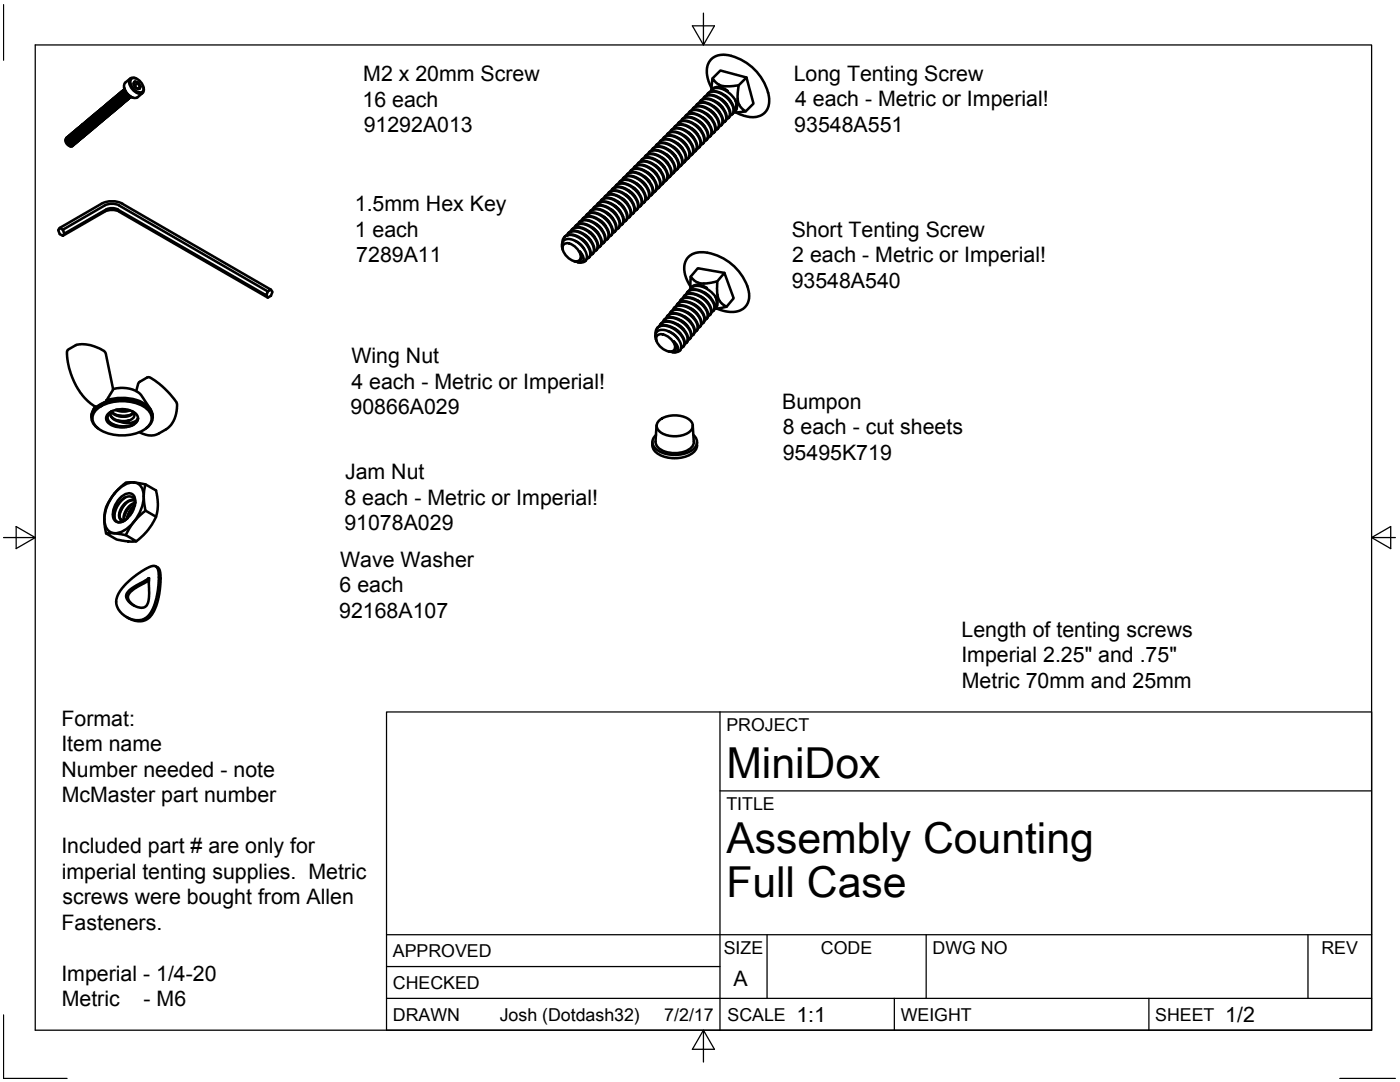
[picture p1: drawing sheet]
<svg xmlns="http://www.w3.org/2000/svg" width="279mm" height="216mm" viewBox="0 0 279 216" stroke-linecap="round" stroke-linejoin="round" font-family="sans-serif">
<!-- layer: Visible -->
<g fill="none" stroke="#000" stroke-width=".51">
<path d="M22.3 19.9l-.1 .4 .2 .6 .8 .6 .5-.1M22.4 19.8l-.2 .2v.4l.4 .7 .7 .3h.3l.2-.2M22.6 19.7l-.2 .5 .4 .7 .7 .3 .5-.1M22.7 19.6l-.3 .4 .4 .8 .7 .4 .6-.2M22.8 19.5l-.1 .5 .4 .7 .6 .3 .5-.1M22.8 19.5h.1M23 19.4l-.3 .4 .4 .8 .8 .4 .4-.2M23 19.3v.6l.4 .6 .6 .3 .5-.1M23.1 19.3h-.1M23.2 19.2l-.2 .1v.4l.3 .6 .8 .5 .5-.2M23.3 19.1l-.1 .5 .5 .7 .6 .3 .4-.1M23.3 19.8l.5 .6"/>
<path d="M23.3 19.1h.1M23.5 19l-.3 .1v.4l.3 .6 .7 .5h.4l.2-.2M23.5 19.6l.5 .6M23.6 18.9l-.2 .5 .4 .6 .6 .4 .6-.1M23.7 18.8l-.2 .2v.3l.4 .7 .7 .4 .5-.2M23.8 18.7l-.1 .6 .4 .5 .7 .4 .4-.1M23.8 19.4l.5 .6M23.8 18.7h.1M23.9 18.6l-.2 .1v.4l.4 .7 .7 .4 .5-.2M24.1 19.2l.4 .5M24.1 18.5l-.2 .5 .4 .5 .6 .5 .6-.1M24.2 18.4l-.2 .2v.3l.5 .8 .6 .3 .5-.2"/>
<path d="M24.3 19l.5 .5M24.3 18.2l-.1 .5 .3 .6 .7 .5 .5-.1M24.5 18.2l-.3 .4 .4 .7 .7 .5 .5-.2M24.6 18l-.2 .5 .4 .7 .7 .4 .5-.2M24.6 18.8l.4 .5M24.8 17.4v.2a2.75 2.75 0 0 0 1.7 1.9M24.8 17.8l-.1 .4 .2 .5 .4 .5 .7 .2-.2 .2-.4-.1-.6-.5-.3-.6v-.3l.2-.1M24.8 18.6l.5 .5M24.8 17.8h.1M24.8 17.8l-.1 .4 .3 .6 .5 .4 .6 .1M24.9 18.1l.3 .5 .4 .4M25 18.4l.5 .5"/>
<path d="M25.1 18.4l.2 .3M26 15.7l-1 .8a1.96 1.96 0 0 0 .8 2.6 1.36 1.36 0 0 0 1.6 .3l1.1-.8M26.1 15.8a1.47 1.47 0 0 1 2.2 .8 1.3 1.3 0 0 1 0 1.8 2.11 2.11 0 0 1-2.2-2.6zM26.7 16.8l.4 .7 .7 .2M26.8 17.1l.3 .3M27 15.6h.1M27 15.6a.9 .9 0 0 0-1.2 .3 .9 .9 0 0 0 .1 1.1l.5 .8a1.54 1.54 0 0 0 2.2 .6l.1-.8M27.6 16.5h-.4a.28 .28 0 0 0-.2-.1 .28 .28 0 0 0-.3 .2v.2M27.6 16.5l.1 .5 .3 .2M27.6 16.5l-.7 .6M27.6 16.5l.4 .7M27.6 16.5a.52 .52 0 0 0-.9 0v.3"/>
<path d="M28 17.2l-.2 .5M28 17.2l-.6 .5h.4M28.6 17.5l.1 .1M140.3 19.8l.5-.6 1.1-.2 1.1 .3 1 .7 1.1 1.1 .5 1.2v.9l-.2 .4-.4 .2M140.5 19.4l.7-.4 .8-.1 1.1 .4 1 .6 1 1 .6 1.1v.9l-.3 .7M141 19.1l.6-.6 1-.2 1.2 .3 1.2 .8 .8 1 .5 1.1v1.1l-.6 .4M141.3 18.7l.6-.4 1-.1 1 .4 1.2 .8 .8 .9 .5 1.1 .1 .8-.4 .6M141.7 18.3l.6-.6 .8-.2 .9 .2 1.3 .7 1.1 1 .4 .7 .1 1.1-.4 .7M142.2 17.8a2.29 2.29 0 0 1 3 .4l-1.2-.6a1.78 1.78 0 0 0-2 .4l.2-2.4 .7 .9 1 .6 1.8 .1 1.7-.2-.2 2 .1 1.4 .6 1.1 .9 .7-2.4 .2M143.9 19.7l1.2 1.2M144.6 19l1.2 1.2M145.9 11.1l-1.4-.2-1.2 .1-.9 .4-.9 1-.4 1.1v1.1l.3 1.5 .6 1.4"/>
<path d="M145.9 11.2a10.1 10.1 0 0 1 7.6 8.8l-.1 .9-.3 1-.6 .7-.8 .5-.9 .2-1.1 .1-1.2-.3-1.6-.7M147.4 17l1.6-1.5 1.4 5.2-1.6 1.5M149 15.5l-5.2-1.4-1.6 1.5M13.2 27.8l-.1 .4 .4 .7 .6 .3 .4-.2M13.3 28.3l.4 .5M13.3 27.5l-.1 .5 .3 .6 .6 .4 .6-.1M13.4 27.4l-.2 .2v.3l.3 .6 .7 .5h.3l.3-.2M13.5 28l.5 .6M13.6 27.3l-.2 .5 .6 .7 .5 .3 .5-.1M13.7 27.2l-.2 .2-.1 .3 .5 .8 .7 .3 .5-.2M13.8 27.8l.5 .6M13.8 27.1l-.1 .5 .4 .6 .7 .4 .4-.1"/>
<path d="M13.9 27l-.2 .1v.4l.5 .8 .6 .3 .5-.2M14 27.6l.5 .5M14.1 26.9l-.2 .4 .4 .6 .7 .5 .5-.1M14.2 26.8l-.2 .1-.1 .3 .4 .7 .8 .5 .5-.2M14.3 27.4l.4 .5M14.3 26.6l-.1 .5 .3 .6 .7 .5 .5-.1M14.4 29.1l-.3 .1M14.4 26.6l-.1 .1-.1 .3 .4 .8 .7 .4 .5-.2M14.5 26.4l-.1 .6 .5 .6 .6 .4 .5-.2M14.5 27.2l.5 .5M14.7 26.4l-.2 .1-.1 .3 .4 .6 .8 .6 .5-.3M14.8 27l.4 .5"/>
<path d="M14.8 26.2l-.1 .5 .4 .7 .6 .4 .5-.2M15 26.2l-.3 .1v.3l.3 .6 .6 .5h.4l.3-.2M15 26.8l.5 .5M15.1 26l-.2 .4 .4 .7 .6 .4 .6-.1M15.2 25.9l-.2 .2v.4l.5 .8 .5 .2h.3l.3-.2M15.3 26.6l.4 .5M15.3 25.8l-.1 .4 .3 .7 .6 .4 .6-.1M15.4 25.7l-.2 .4 .4 .8 .7 .4h.4l.1-.2M15.5 26.3l.5 .6M15.6 25.6l-.2 .4 .4 .7 .5 .4 .6-.1M15.7 25.5l-.2 .1-.1 .3 .4 .8 .7 .4h.3l.3-.2M15.8 25.4l-.1 .4 .3 .7 .7 .4 .5-.1"/>
<path d="M15.8 26.2l.4 .5M15.9 25.3l-.2 .2v.3l.4 .7 .7 .4h.3l.2-.2M16.1 25.2l-.2 .4 .4 .7 .6 .4 .6-.1M16.1 25.9l.4 .6M16.2 25.1l-.2 .1-.1 .4 .4 .6 .6 .5h.5l.2-.2M16.3 25.7l.4 .6M16.3 24.9l-.1 .5 .3 .7 .6 .4 .6-.1M16.4 24.9l-.2 .2v.3l.3 .5 .7 .6h.4l.2-.2M16.5 25.5l.5 .5M16.6 24.8l-.2 .4 .4 .7 .6 .4 .6-.1M16.7 24.7l-.2 .1v.4l.4 .7 .7 .4 .5-.2M16.8 25.3l.4 .5"/>
<path d="M16.8 24.5l-.1 .6 .4 .6 .7 .4 .4-.1M16.9 24.5l-.2 .3 .4 .9 .8 .4 .4-.2M17 27h-.1M17 25.1l.5 .5M17.1 24.3l-.2 .5 .4 .7 .7 .4 .5-.1M17.2 24.3l-.2 .1-.1 .3 .4 .7 .7 .4h.3l.3-.2M17.3 24.1l-.1 .5 .3 .6 .7 .4h.5M17.3 24.9l.4 .5M17.4 24.1l-.1 .1-.1 .3 .4 .7 .7 .4 .5-.2M17.6 23.9l-.2 .5 .4 .7 .6 .3 .6-.1M17.6 24.7l.4 .5M17.7 23.8l-.2 .2-.1 .3 .4 .6 .8 .5 .5-.2"/>
<path d="M17.8 23.7l-.1 .6 .4 .6 .6 .3 .5-.1M17.8 24.5l.5 .5M17.8 23.7h.1M17.9 23.6l-.2 .2v.3l.4 .7 .6 .4h.4l.2-.2M18 24.2l.5 .6M18.1 23.5l-.2 .5 .5 .7 .6 .3 .5-.1M18.2 23.4l-.2 .2v.4l.5 .8 .6 .2 .5-.2M18.3 24l.4 .6M18.3 23.3l-.1 .4 .3 .7 .7 .4 .5-.1M18.4 23.2l-.2 .4 .4 .8 .7 .4h.3l.2-.2M18.5 23.8l.5 .6M18.6 23.1l-.2 .4 .4 .6 .5 .5 .7-.1"/>
<path d="M18.7 23l-.2 .1-.1 .3 .4 .7 .7 .5 .4-.1 .2-.1M18.7 25.5v.1M18.8 22.9l-.1 .4 .3 .7 .6 .4 .6-.1M18.8 23.6l.4 .6M19 22.8l-.2 .1-.1 .4 .3 .6 .8 .5h.3l.2-.2M19.1 22.6l-.2 .5 .4 .7 .6 .4 .5-.1M19.1 23.4l.4 .6M19.2 22.6l-.2 .1v.3l.2 .6 .7 .5 .4 .1 .3-.2M19.3 22.5l-.1 .5 .4 .7 .7 .3 .4-.1M19.3 23.2l.5 .5M19.3 22.4v.1M19.4 22.4l-.2 .1v.4l.3 .5 .7 .5 .4 .1 .2-.2"/>
<path d="M19.5 23l.5 .5M19.6 22.2l-.2 .5 .4 .7 .7 .4 .5-.1M19.7 22.2l-.2 .1v.4l.3 .6 .8 .5 .5-.2M19.8 22.8l.4 .5M19.8 22l-.1 .5 .4 .7 .7 .4 .4-.1M19.9 22l-.2 .1v.3l.4 .8 .8 .4 .4-.3M20.1 22.6l.4 .5M20.1 21.8l-.2 .5 .3 .6 .7 .4h.5M20.2 21.8l-.2 .1v.4l.4 .7 .7 .3 .5-.2M20.2 24.3h.1M20.3 21.6l-.1 .6 .5 .7 .6 .2 .4-.1M20.3 22.4l.5 .5"/>
<path d="M20.3 21.6h.1M20.5 21.5l-.3 .2v.3l.3 .6 .7 .5h.4l.2-.2M20.5 24.1h-.1M20.5 21.4l-.1 .5 .5 .7 .6 .3 .5-.1M20.5 22.2l.5 .5M20.6 21.4h-.1M20.7 21.3l-.2 .2v.3l.2 .6 .8 .5h.3l.3-.2M20.8 21.2l-.1 .5 .5 .8 .6 .2 .4-.1M20.8 21.9l.5 .6M20.8 21.2h.1M20.9 21.1l-.2 .2v.3l.5 .8 .6 .3 .5-.2M21 21.7l.5 .6"/>
<path d="M21.1 21l-.2 .5 .4 .5 .6 .5 .6-.1M21.2 20.9l-.2 .2v.4l.5 .7 .6 .3 .5-.2M21.2 23.4v.1M21.3 20.8l-.1 .6 .5 .6 .5 .3 .5-.1M21.3 21.5l.4 .5M21.3 20.8h.1M21.4 20.7l-.2 .2v.3l.4 .7 .7 .4 .5-.2M21.5 23.2l-.1 .1M21.5 20.6l-.1 .4 .3 .6 .6 .4h.7M21.6 21.3l.4 .5M21.6 20.5l-.1 .1M21.7 20.5l-.2 .1-.1 .3 .4 .7 .7 .5 .6-.2"/>
<path d="M21.8 20.4l-.1 .5 .4 .7 .6 .3 .5-.1M21.8 21.1l.5 .5M21.8 20.3v.1M22 20.3l-.2 .1-.1 .3 .3 .7 .8 .5 .4-.1 .1-.2M22 20.9l.5 .5M22.1 20.1l-.2 .5 .4 .6 .5 .4h.7M22.2 20.1l-.2 .1v.3l.2 .6 .7 .5h.4l.3-.2M22.3 20.7l.5 .5M22.5 20.5l.5 .5M22.8 20.3l.4 .5M23 22h.1M23.1 20.1l.4 .5"/>
<path d="M120 40l.7-.5h.8l1.1 .3 1.1 .8 .8 .8 .6 1.2 .1 .9-.4 .6M120.5 39.6l.5-.6 1.1-.2 1.1 .3 1.1 .7 1.1 1.3 .4 1.1v.8l-.3 .4-.3 .2M120.7 39.2l.7-.4 .8-.1 1.3 .5 .9 .6 .9 .9 .6 1.1v.9l-.3 .6M121.2 38.9l.6-.7 .9-.1 1.4 .4 1 .7 .9 1 .6 1.2-.1 .9-.6 .6M121.5 38.5l.7-.5 1.1 .1 1.1 .4 .9 .7 .9 1.1 .4 .9 .1 .8-.4 .6M121.9 38.1l.6-.6 1.1-.1 1 .3 1.1 .6 1.1 1.2 .5 1.1v.9l-.3 .4-.4 .2M122.2 37.8l.7-.5h.8l1.1 .3 1.1 .8 .8 .8 .6 1.2 .1 .9-.4 .6M122.7 37.4l.5-.6 1.1-.2 1.2 .4 1 .6 .9 1 .6 1.1v1.1l-.3 .4-.3 .2M122.9 37l.6-.4 1.1-.1 1.1 .5 .9 .6 .9 .9 .5 1.1 .2 .9-.4 .6M123.4 36.7l.5-.6 .9-.2 1.1 .2 1.2 .7 1.1 1.2 .6 1.2-.1 .9-.3 .4-.3 .2M123.7 36.3l.4-.4 1.1-.1 .9 .3 1.1 .7 1.1 1.1 .5 1.1 .1 .8-.4 .6M124.1 39.5l1.2 1.2"/>
<path d="M124.1 35.9l.6-.6 1-.1 1.1 .3 1.1 .6 1.1 1.2 .5 1.1v.9l-.3 .4-.4 .2M124.4 35.6l.6-.5h.9l1.1 .3 1.2 .8 .8 .9 .5 1.1 .1 .9-.3 .6M124.8 38.8l1.2 1.2M124.8 35.2l.6-.6 1-.2 1.3 .4 1.1 .7 .9 1.1 .5 1.2v.9l-.6 .5M125.1 34.8l.6-.4 1.1-.1 .7 .3 1.3 .7 .7 .8 .7 1.1 .2 1.1-.4 .6M125.6 38.1l1.1 1.1M125.6 34.5l.5-.6 .9-.2 1.1 .2 1.3 .8 1 1.1 .6 1.2-.1 .9-.2 .3-.4 .3M125.7 38.3v.1M125.9 34.1l.6-.4 .7-.1 1.1 .3 1 .6 .9 .8 .7 1 .2 1.2-.4 .7M126.3 37.3l1.2 1.2M126.3 33.7l.6-.6 1-.2 1.1 .4 1.2 .7 1 1.1 .5 1v1l-.3 .4-.4 .2M126.6 33.4l.6-.5h.9l1.1 .3 1.2 .8 1 1.2 .3 .8 .1 .9-.3 .6"/>
<path d="M127 36.6l1.2 1.2M127 33l.5-.6 1.1-.2 1.3 .4 1.1 .7 .9 1.1 .5 1.2v.9l-.6 .5M127.3 32.6l.6-.4 .9-.1 1.1 .3 1.1 .7 .7 .8 .7 1.1 .2 1.1-.4 .6M127.8 35.9l1.1 1.1M127.8 32.3l.5-.6 1.2-.2 1 .3 1.1 .7 1 1.1 .5 1.1v1l-.2 .3-.4 .3M128 31.9l.7-.5h.9l.9 .3 1.3 .8 1 1.1 .4 1 .1 .9-.4 .5M128.5 35.1l1.2 1.2M128.5 31.5l.6-.6 1-.2 1.2 .4 1.1 .7 1 1.1 .5 1v1l-.3 .4-.4 .2M128.8 31.2l.6-.5h.9l1.2 .3 1 .7 .8 .9 .6 1.2 .1 .9-.3 .6M129.2 34.4l.6 .5 .6 .7M129.3 30.8l.4-.6 1.1-.2 1.1 .3 1.1 .7 1.2 1.3 .4 1.1v.8l-.2 .4-.4 .2M129.5 30.4l.5-.4 1-.1 1.1 .3 1.1 .7 1 1.2 .5 1v.9l-.3 .5"/>
<path d="M130 33.7l1.1 1.1M130 30.1l.5-.6 1.2-.2 1 .3 1.1 .7 1 1.1 .5 1.1v.9l-.2 .4-.4 .3M130.2 29.7l.7-.5h.8l1 .3 1.3 .8 .8 .8 .6 1.3 .1 .8-.4 .6M130.7 32.9l1.2 1.2M130.7 29.3l.6-.6 1-.2 1.2 .4 1.2 .8 .9 1 .5 1.3-.1 .9-.6 .4M131 28.9l.6-.4h.9l1.2 .3 1 .7 .9 1 .5 1.1 .1 .8-.3 .7M131.4 32.2l1.2 1.2M131.5 28.6l.6-.6 .8-.2 1 .2 1.3 .8 1 1 .6 1.4v.8l-.3 .4-.3 .2M131.7 28.2l.8-.4 .8-.1 .8 .3 1.3 .7 1 1.2 .5 1v1l-.3 .5M132.2 31.5l1.1 1.1M132.2 27.9l.5-.6 1.2-.2 1 .3 1.2 .8 1 1.1 .4 1v.9l-.2 .5-.4 .1M132.4 27.5l.7-.5h.7l1.3 .3 .9 .6 .8 .8 .7 1.1 .2 1.1-.4 .7"/>
<path d="M132.9 30.7l1.2 1.2M132.9 27.1l.6-.6 1-.2 1.3 .4 1.1 .8 .9 1 .5 1.3-.1 .9-.6 .4M133.2 26.7l.7-.4h.9l1.1 .3 1 .7 .9 1 .5 1.1 .1 .8-.4 .7M133.6 30l1.2 1.2M133.7 26.4l.4-.6 1-.2 1.2 .3 1.2 .8 1 1 .5 1.2v.9l-.3 .4-.3 .2M133.9 26l.5-.4 1.1-.1 .9 .3 1.2 .7 1.1 1.3 .4 1v.8l-.3 .6M134.4 29.3l1.1 1.2M134.4 25.7l.5-.6 1.1-.2 1.1 .3 1.2 .8 1 1.1 .4 1v.9l-.2 .5-.4 .1M134.6 25.3l.7-.4 .9-.1 1 .3 1 .6 .8 .8 .7 1.1 .2 1-.4 .8M135.1 28.5l1.2 1.2M135.1 24.9l.5-.5 1-.3 1.1 .3 1.3 .8 .9 1 .5 1.1 .1 1-.3 .4-.4 .2M135.4 24.6l.6-.5h.8l1.3 .3 1.1 .8 .8 1 .5 1 .1 .8-.4 .7"/>
<path d="M135.8 27.8l1.2 1.2M135.9 24.2l.5-.6 .8-.2 1.2 .2 1.2 .7 1.1 1.2 .5 1.2v.9l-.2 .4-.4 .2M136.1 23.8l.7-.4 .9-.1 .9 .3 1.1 .7 .9 .9 .6 1.2 .2 .8-.4 .8M136.6 27.1l.6 .5 .5 .7M136.6 23.5l.6-.6 1-.2 1.1 .3 1.1 .7 1 1.1 .6 1.1v.9l-.3 .5-.4 .1M136.8 23.1l.7-.4 .9-.1 1 .3 1 .6 1 1.1 .5 .9 .2 .9-.4 .8M137.3 26.3l1.2 1.2M137.3 22.7l.5-.5 1-.3 1.4 .4 1 .7 1 1.1 .5 1.2-.1 .9-.6 .5M137.6 22.4l.6-.5h.8l1.1 .3 1.3 .8 .9 1.1 .4 .8 .1 .9-.4 .7M138 25.6l1.2 1.2M138.1 22l.5-.6 1.1-.2 1.1 .3 1 .7 1.1 1.1 .5 1.2v.9l-.2 .4-.4 .2M138.3 21.6l.7-.4 .9-.1 .9 .3 1.1 .7 1 1 .6 1.1 .1 .8-.4 .8"/>
<path d="M138.8 24.9l1.1 1.1M138.8 21.3l.6-.6 1-.2 1.2 .3 1 .7 1 1.1 .5 1.1 .1 .9-.3 .5-.4 .1M139.1 20.9l.6-.4 .9-.1 1 .3 1 .6 1.1 1.2 .5 1.1 .1 .9-.4 .5M139.5 24.1l1.2 1.2M139.5 20.5l.5-.5 1-.3 1 .3 1.2 .7 1.1 1.1 .6 1.3v.9l-.7 .5M139.8 20.2l.5-.4 .9-.1 1.3 .4 1.1 .7 .9 1.1 .4 .8 .1 .9-.4 .7M140.2 23.4l1.2 1.2M141 22.7l1.1 1.1M141.7 21.9l.7 .6 .5 .6M142.4 21.2l1.2 1.2M143.2 20.5l1.1 1.1M146.8 20a1.66 1.66 0 0 1-.4 2.4"/>
<path d="M11.9 45.5l.6 .3M20.2 40.7l-8.3 4.8-.3 .4 .3 .8 .6 .3M20.2 40.7a4.6 4.6 0 0 1 4.3 0l29.6 17.1-.6 .4M23.8 41l29.7 17.2-.3 .7-29.7-17.1M23.8 42.3l29.7 17.1-.3-.5M23.8 41a3.2 3.2 0 0 0-3 0l-8.3 4.8 .3 .8 8.4-4.8a2.58 2.58 0 0 1 2.3 0M23.8 42.2a3.2 3.2 0 0 0-3 .1l-8.3 4.7 .3-.4M54.1 57.8l.3 .4-.3 .8-.6 .4M112.2 48.4l.4-1.1 .7-.4h1.1l1.2 .5 1.1 1 1 1.5v1.2l-.2 .3-.4 .3M112.3 49.9l-.2-1.1 .4-.8 .8-.3 1.3 .3 1.4 .9 .8 1.2 .3 1v.6l-.2 .4M112.5 48.8a1.97 1.97 0 0 1 2.5 .6 1.97 1.97 0 0 1 .7 2.5 1.97 1.97 0 0 1-2.5-.7 1.97 1.97 0 0 1-.7-2.4zM112.7 47.3l.5-.4 1.1-.1 1.2 .4 .9 .7 .8 .9 .6 1 .1 1-.4 .6"/>
<path d="M113.1 46.9l.6-.6 .9-.2 1 .3 1.2 .7 1.1 1.1 .6 1.3-.1 .9-.6 .5M113.4 46.6l.8-.5h.9l1.2 .5 .9 .6 .9 1.1 .5 1v.9l-.4 .5M113.9 46.2l.5-.6 1.1-.2 1.1 .3 1 .7 1 1 .6 1.2v1l-.2 .4-.4 .2M114.1 45.8l.7-.4 .8-.1 1.1 .4 1.2 .7 .8 .9 .6 1.2v.8l-.3 .6M114.6 45.5l.6-.7 1-.1 1.2 .3 1 .7 .9 1 .7 1.3-.1 1-.6 .4M114.8 48.1l1 .6 .8 1M114.9 45.1l.6-.4 1-.1 .8 .2 1.2 .8 .8 .8 .6 1.1 .2 1-.4 .7M115.3 44.7l.6-.6 .9-.2 1 .3 1.2 .7 1 1 .7 1.3v.9l-.3 .4-.4 .2M115.6 44.4l.7-.5h.7l1.1 .2 .9 .6 .9 .8 .7 1.1 .2 1.1-.4 .8M115.7 50.2a1.55 1.55 0 0 1 .1 1.7l-.5 .3-.8-.1M115.9 51.8l.2-.7-.4-.9 .7 .9 .1 .8-.5 .5-1-.2M116 47.6l1.2 1.2"/>
<path d="M116.1 44l.5-.6 1.1-.2 1.1 .3 1 .7 1 1 .6 1.2v1l-.3 .4-.3 .2M116.3 43.6l.7-.4 .8-.1 1.1 .4 1.1 .7 .9 .9 .6 1.2v.9l-.3 .5M116.8 46.9l1.1 1.1M116.8 43.3l.6-.7 .9-.1 1.3 .3 1.1 .8 1 1.1 .5 1.1-.1 1-.6 .5M116.9 52a1.59 1.59 0 0 1-1.6 .3M117.1 42.9l.6-.4 .8-.1 1.1 .3 1.1 .7 .8 .8 .6 1.1 .2 1-.4 .7M117.5 46.1l1.2 1.2M117.5 42.5l.6-.6 1.1-.1 1 .2 1.3 .9 .9 1 .5 1.1v.9l-.3 .4-.4 .2M117.8 42.2l.7-.5h.8l1 .2 1.1 .7 .9 1 .6 1.1 .1 .8-.4 .8M118.2 45.4l1.2 1.2M118.3 41.8l.5-.6 1.1-.2 1.1 .3 1.1 .8 .9 .9 .6 1.2v1l-.3 .4-.3 .2M118.5 41.4l.7-.4 .8-.1 1.2 .4 1 .7 .9 .9 .6 1.1v.9l-.3 .6"/>
<path d="M119 44.7l.7 .6 .4 .5M119 41.1l.6-.7 .9-.1 1.3 .3 1.1 .8 1 1.1 .5 1.1-.1 1-.6 .5M119.3 40.7l.6-.4 .8-.1 1.3 .4 .9 .6 1 1.1 .5 1.1 .1 .8-.4 .6M119.7 43.9l1.2 1.2M119.7 40.3l.6-.6 1.1-.1 1 .2 1.3 .9 .9 1 .5 1.1v.9l-.3 .4-.4 .2M120.4 43.2l1.2 1.2M121.2 42.5l1.1 1.1M121.9 41.7l1.2 1.2M122.6 41l1.2 1.2M123.4 40.3l1.1 1.1M135.8 59.9l.7-.5 .9-.1 1 .3 1.1 .5 .8 .7 .8 1.2 .2 .9-.3 .7M136.3 59.5l.4-.6 .9-.3 1.3 .2 1 .5 1.2 1.1 .6 1 .2 .6v.5l-.2 .4-.4 .2"/>
<path d="M136.5 59.1l.7-.5 .8-.1 1.2 .3 1.1 .6 1 1 .6 1 .1 .8-.3 .6M136.9 58.8l.5-.7 1-.3 1.3 .3 .9 .5 1.1 .9 .7 1.1 .1 1.1-.2 .4-.3 .2M137.1 58.3l.7-.5 1-.1 .9 .3 1.1 .5 1.1 1 .6 .9 .2 .9-.3 .7M137.6 57.9l.4-.5 .9-.4 1.1 .2 1.2 .5 .8 .6 .8 .9 .2 1.2-.4 .7M138 57.3a2.31 2.31 0 0 1 3.1 .2l-1.1-.4a1.92 1.92 0 0 0-2.2 .4v-2.3l.8 .8 1.3 .6h1.1l2.2-.5-.1 2.1 .2 1.3 .7 1 1 .7-2.4 .4M139.2 60l1.3 1M139.9 59.2l1.2 1M140.6 58.4l1.2 1M141.2 50.4l-1.6-.1-.9 .2-1 .5-.8 .9-.3 1.1v1.3l.5 1.6 .7 1.2M141.2 50.4a10 10 0 0 1 8.2 7.8l.1 1.3-.2 .9-.6 .8-.7 .6-1 .4h-1.3l-1.4-.2-1.2-.4M142.8 59.2a1.66 1.66 0 0 1-.2 2.4M143.2 56.1l1.4-1.6 1.8 5-1.4 1.7"/>
<path d="M144.6 54.5l-5.3-1-1.5 1.7M21.2 79.9l-.4 .4M21.3 79.9a8.9 8.9 0 0 1 8.4 1.3l.6 1 .1 .5M22.5 77.6l1.5-.2h1.2l1.2 .3 .9 .4 .9 .7 1.8 2.9M22.6 77.7l-1.5-7.3a6.1 6.1 0 0 0-4-1.7l-1.8 .1-1.8 1.1a8.1 8.1 0 0 0 .6 4.6l1.1 2.5 1.2 1.8 1.6 1.6 1 .7 .4 .1M22.6 77.7l-1.4 2.2M27.2 78.1l.5-1.8 1.9-1a13.9 13.9 0 0 1 5.7 5.3l-.2 2.2a4.7 4.7 0 0 1-2 2.9l-1.4 .8a3.9 3.9 0 0 1-3.8-.3M130.8 66.6l.1-.5 .2-.6 .8-.5h1l1.5 .6 1.2 .9 .8 1.2 .2 1.1-.3 .4-.4 .3M131 68.1l-.2-1.2 .4-.8 .7-.3 1.4 .2 1.1 .7 1 1 .5 1.2-.1 1M131.1 67a1.97 1.97 0 0 1 2.6 .4 1.97 1.97 0 0 1 .8 2.4 1.97 1.97 0 0 1-2.5-.4 1.97 1.97 0 0 1-.9-2.4zM131.1 65.5l.8-.5 .9-.1 1.2 .3 1 .6 .9 .8 .6 1 .2 .9-.4 .7M131.6 65.1l.3-.5 .9-.4 1.3 .1 1.2 .6 1.1 1 .6 .9 .2 1.2-.1 .3-.5 .4"/>
<path d="M131.8 64.7l.6-.5 1-.1 .9 .2 1.2 .6 1.1 1 .5 .9 .2 1-.3 .6M132.3 64.3l.6-.7 .7-.2 1.2 .2 1.1 .5 1.1 1 .8 1.1 .1 1-.2 .4-.4 .3M132.5 63.9l.7-.5 1-.1 1.3 .4 .8 .5 .9 .8 .6 1 .2 .9-.3 .7M132.9 63.5l.5-.6 .8-.3 1.2 .2 1.4 .7 1.1 .9 .6 1.4v.7l-.5 .6M133.1 63.1l.7-.5 .9-.1 1 .2 1.1 .6 1.2 1 .5 .9 .2 .8-.3 .8M133.4 66.1l1.1 .6 .8 .9M133.6 62.7l.4-.6 1-.3 1.3 .2 1.1 .6 1.3 1.3 .5 1v.8l-.2 .3-.4 .3M133.8 62.3l.7-.5 1-.1 1.3 .4 .9 .5 .8 .8 .6 1 .2 1-.3 .6M134.2 61.9l.5-.6 .8-.3 1.3 .2 1.2 .5 1.2 1.1 .6 1.1 .1 .9-.2 .4-.4 .3M134.4 68.1l.7 .8 .2 .9-.1 .3-.4 .2-.9-.1M134.4 68.1l.5 .9-.1 .7M134.4 68.1a1.55 1.55 0 0 1 .4 1.6l-.4 .4h-1"/>
<path d="M134.5 61.5l.6-.5 1-.1 1 .2 1.1 .6 .8 .7 .8 1.2 .2 .9-.3 .7M134.5 65.5l1.3 1.1M134.9 61.1l.4-.6 .9-.3 1.4 .2 .9 .5 1.3 1 .6 1 .2 .7-.1 .5-.2 .3-.3 .3M135.2 60.7l.7-.5 1-.1 .9 .3 1.2 .7 .9 .7 .5 .8 .3 1.2-.3 .6M135.2 64.7l1.3 1.1M135.6 60.3l.5-.6 .7-.3 1.3 .2 1.2 .5 1.2 1.1 .6 1.1 .1 1-.2 .4-.4 .2M135.8 69.9a1.59 1.59 0 0 1-1.6 .4M135.9 63.9l1.2 1.1M136.5 63.1l1.3 1.1M137.2 62.3l1.3 1.1M137.9 61.5l1.3 1.1M138.5 60.7l1.3 1.1"/>
<path d="M18.3 82.7l-.1 .4M19 81.1l-.3 .6M19.1 81.2l-.5 .5-.3 1M19.5 81.5a8.8 8.8 0 0 1 9.7 0 2.33 2.33 0 0 1 0 3.9 8.8 8.8 0 0 1-9.7 0 2.33 2.33 0 0 1 0-3.9zM19.6 85.5a2.5 2.5 0 0 1-.1-4.4 9.2 9.2 0 0 1 9.8 0 2.49 2.49 0 0 1-.2 4.4M20.8 80.3l-1.4 .8M22 82.5l.3 .7 .9 .6 1.1 .3 1.4-.2M22 82.2a1.82 1.82 0 0 0 2 2M22.2 82.1l.7 .7 1.4 .4 1.4-.2 .6-.3 .3-.4M22.8 98.5l-1.4 2.1-.5 1.5-.1 1.8 .4 2.5M23.1 81.8l1.2 .3h.9l.7-.2M23.3 81.8l1 .2 1.4-.2"/>
<path d="M23.3 97.9a4.2 4.2 0 0 1 3.9-1.5 2.79 2.79 0 0 1 1.5 3.3 8.4 8.4 0 0 1-4.8 6.6 2.18 2.18 0 0 1-3-2 8.3 8.3 0 0 1 2.4-6.4zM23.5 83.9l.8 .1 1.4-.1M23.5 82.9l.8 .1 1.4-.1M23.5 81.8l.8 .2 1.4-.2M23.9 99.4a1.88 1.88 0 0 1 2.7-.6 3.8 3.8 0 0 1-.8 4.3l-.3 .3a1.91 1.91 0 0 1-2.5 .5 3.5 3.5 0 0 1 .5-4zM25 99.3l-1.1 .9-.6 1-.4 1.2v1.2M25.7 83.9l-.8 .2-.9 .1M26.4 82.1a.98 .98 0 0 1 .4 1 .98 .98 0 0 1-.9 .8h-.2M26.6 82.3l-.5 .4-1.1 .3-1.6-.2-.9-.4a.29 .29 0 0 0-.3-.3 .29 .29 0 0 0-.3 .3l-.3 .5-.1 .7 .5 .7 .5 .4 1 .4 .9 .1 1.2-.1 1-.3M26.9 99.9l-.6-.1-.6 .1-1.1 .8-.8 1.5v.8l.2 .6M26.9 99.9h-.8l-.5 .2-1.1 1-.5 1-.1 .7v.5l.3 .5M27.5 83.5l-.5 .6-.8 .3h-.9l-1.3-.2"/>
<path d="M27.5 83.5l-.1 .5-.5 .4-1.5 .6h-1.9l-.8-.3-.8-.5M27.5 83.5a2.45 2.45 0 0 0-2.5-1.8 3.5 3.5 0 0 0-3.8 1.5 1.93 1.93 0 0 0 1.9 2l1.9 .1 1.6-.5M27.5 83.5a1.6 1.6 0 0 1-.9 1.3M29 96.7l-.3 2.1 .3 3 2.1 1.3 .4-2.1v-1.2l-.4-1.9-2.1-1.2-1.8-.4-1.4-.1a1.6 1.6 0 0 0-1.6 .8l-1.4 1.5M30.4 82.7l.1 .4M130.2 88.2v.7M130.9 86.8a1.76 1.76 0 0 0 .2 3 6.4 6.4 0 0 0 7.6-.5 1.68 1.68 0 0 0-.3-2.5M131 84.9l-.2 3.2a2.87 2.87 0 0 0 3 2.3 4.9 4.9 0 0 0 4.5-1.5l.2-.8-.3-3.2M131.6 83.9a5.3 5.3 0 0 1 6.1 0 1.5 1.5 0 0 1-.5 2.5 5.4 5.4 0 0 1-5.6-.3 1.39 1.39 0 0 1 0-2.2zM139.1 88.2a2.45 2.45 0 0 1-2 2.8 6.7 6.7 0 0 1-6.1-.7l-.7-.9-.1-.5M21.2 106.4h1.3l2.6 .4 2.1 1.2h-1.7l-2.2-.4zM24 103.6l.3 .3 .6-.1"/>
<path d="M24 103.6a.96 .96 0 0 0 1.1 .1M24.7 103.8v-.7l.3-1 .7-1 .7-.5a.58 .58 0 0 0 .6-.5 .58 .58 0 0 0-.3-.6l-.7-.4-1.2 .2-1.1 1-.6 1.2-.3 1.5 .3 .9 .6 .3 1.1-.3M25 100.5l-.6 .9-.5 1M25 116.6l2.2-1.9 2.1-1.3 1.3-.5h.3l.5 .3 .3 1.6-.3 3.4-.6 2.4-.8 1.7a3.5 3.5 0 0 1-5.5 .3l-.9-1.1a3.7 3.7 0 0 1 1-4.4zM25.7 117.9l1.1-.9 3-1.6-.1 4.3-.3 .8-.4 .6-.7 .2-.7-.1-.8-.3-.9-.6-.6-.7-.1-.5 .1-.6zM25.9 101l-.8 1.2-.3 .7M26.9 100.9l-.9 1.1-.6 1.4M26.9 100.8l-1 1.1-.6 1.6M27 100.4l-.9 .5-.9 1-.4 1.1v.8M29 101.9l-2.3 2.2-1.6 2.7M29.7 115.8l-2.9 1.7-1.1 1.1-.2 .4 .1 .6 .5 .7 .7 .6M31.1 113l.6 .4 .2 .5 .1 2.3-.5 3.5-.8 2.3-.9 1.2-.7 .5-.7 .2-1.6-.1-1.5-.7"/>
<path d="M31.1 103.1l-1.6 2.7-2.3 2.2"/>
</g>
<g fill="#000">
<circle cx="120.4" cy="39.7" r=".25"/>
<circle cx="121.2" cy="38.9" r=".25"/>
<circle cx="121.9" cy="38.2" r=".25"/>
<circle cx="122.6" cy="37.5" r=".25"/>
<circle cx="123.4" cy="36.7" r=".25"/>
<circle cx="124.1" cy="36" r=".25"/>
<circle cx="124.3" cy="39.8" r=".25"/>
<circle cx="124.8" cy="35.3" r=".25"/>
<circle cx="125" cy="39.1" r=".25"/>
<circle cx="126.5" cy="37.6" r=".25"/>
<circle cx="128.7" cy="36.9" r=".25"/>
<circle cx="129.4" cy="36.2" r=".25"/>
<circle cx="130.1" cy="35.4" r=".25"/>
<circle cx="130.2" cy="38.5" r=".25"/>
<circle cx="130.9" cy="34.7" r=".25"/>
<circle cx="131" cy="37.7" r=".25"/>
<circle cx="131.6" cy="34" r=".25"/>
<circle cx="131.7" cy="37" r=".25"/>
<circle cx="132.3" cy="33.2" r=".25"/>
<circle cx="132.4" cy="36.3" r=".25"/>
<circle cx="133.1" cy="32.5" r=".25"/>
<circle cx="133.2" cy="35.5" r=".25"/>
<circle cx="133.8" cy="31.8" r=".25"/>
<circle cx="133.9" cy="34.8" r=".25"/>
<circle cx="134.5" cy="31" r=".25"/>
<circle cx="134.6" cy="34.1" r=".25"/>
<circle cx="135.4" cy="33.3" r=".25"/>
<circle cx="136.1" cy="32.6" r=".25"/>
<circle cx="136.8" cy="31.9" r=".25"/>
<circle cx="137.6" cy="31.1" r=".25"/>
<circle cx="138.3" cy="30.4" r=".25"/>
<circle cx="139" cy="29.7" r=".25"/>
<circle cx="113.1" cy="47" r=".25"/>
<circle cx="113.8" cy="46.3" r=".25"/>
<circle cx="114.6" cy="45.5" r=".25"/>
<circle cx="115.3" cy="44.8" r=".25"/>
<circle cx="116" cy="44.1" r=".25"/>
<circle cx="116.8" cy="43.3" r=".25"/>
<circle cx="116.9" cy="47.2" r=".25"/>
<circle cx="117.5" cy="42.6" r=".25"/>
<circle cx="117.7" cy="46.4" r=".25"/>
<circle cx="118.2" cy="41.9" r=".25"/>
<circle cx="118.4" cy="45.7" r=".25"/>
<circle cx="119" cy="41.1" r=".25"/>
<circle cx="119.1" cy="45" r=".25"/>
<circle cx="119.7" cy="40.4" r=".25"/>
<circle cx="119.9" cy="44.2" r=".25"/>
<circle cx="120.6" cy="43.5" r=".25"/>
<circle cx="121.3" cy="42.7" r=".25"/>
<circle cx="122.1" cy="42" r=".25"/>
<circle cx="122.8" cy="41.3" r=".25"/>
<circle cx="123.5" cy="40.5" r=".25"/>
</g>
<!-- layer: Border -->
<path d="M.7 .9v11.1M7 9h266.7v196.6h-266.7zM140.4 2.6v6.4l2.2-3.8h-4.4l2.2 3.8M.7 107.3h6.3l-3.8-2.2v4.4l3.8-2.2M273.7 107.3l3.8 2.2v-4.4l-3.8 2.2h4.8M.7 202.5v12.7h12.7M140.4 205.6l-2.2 3.8h4.4l-2.2-3.8v6.3M267.4 215.2h11.1" fill="none" stroke="#000" stroke-width=".25"/>
<!-- layer: Titleblock -->
<path d="M77.1 142.1h196.6v63.5h-196.6zM143.7 157.8h130M143.7 142.1v63.5M77.1 199.2h196.6M77.1 192.9h66.6M77.1 186.5h196.6M153.1 186.5v12.7M178.5 199.2v6.4M184.8 186.5v12.7M229.3 199.2v6.4M261 186.5v12.7" fill="none" stroke="#000" stroke-width=".25"/>
<g font-size="8.5">
<text x="145" y="155.3">MiniDox</text>
<text x="145" y="170.3">Assembly Counting</text>
<text x="145" y="178.9">Full Case</text>
</g>
<g font-size="4.3">
<text x="72.5" y="16.2">M2 x 20mm Screw</text>
<text x="158.4" y="16.1">Long Tenting Screw</text>
<text x="72.4" y="21.3">16 each</text>
<text x="158.7" y="21.2">4 each - Metric or Imperial!</text>
<text x="72.6" y="26.3">91292A013</text>
<text x="158.5" y="26.2">93548A551</text>
<text x="70.8" y="42.2">1.5mm Hex Key</text>
<text x="70.8" y="47.2">1 each</text>
<text x="158" y="47.3">Short Tenting Screw</text>
<text x="71.1" y="52.3">7289A11</text>
<text x="158.1" y="52.3">2 each - Metric or Imperial!</text>
<text x="158" y="57.4">93548A540</text>
<text x="70.1" y="72.5">Wing Nut</text>
<text x="70.1" y="77.5">4 each - Metric or Imperial!</text>
<text x="70" y="82.6">90866A029</text>
<text x="156.1" y="81.6">Bumpon</text>
<text x="156.2" y="86.7">8 each - cut sheets</text>
<text x="68.9" y="95.6">Jam Nut</text>
<text x="156.2" y="91.8">95495K719</text>
<text x="68.7" y="100.7">8 each - Metric or Imperial!</text>
<text x="68.7" y="105.8">91078A029</text>
<text x="67.9" y="113.1">Wave Washer</text>
<text x="67.8" y="118.2">6 each</text>
<text x="67.7" y="123.2">92168A107</text>
<text x="191.9" y="127.1">Length of tenting screws</text>
<text x="191.9" y="132.2">Imperial 2.25&quot; and .75&quot;</text>
<text x="191.9" y="137.3">Metric 70mm and 25mm</text>
<text x="12.2" y="149.9">Item name</text>
<text x="12.3" y="144.8">Format:</text>
<text x="12.3" y="155">Number needed - note</text>
<text x="12.3" y="160">McMaster part number</text>
<text x="12.2" y="170.2">Included part # are only for</text>
<text x="12.3" y="175.3">imperial tenting supplies. Metric</text>
<text x="12.3" y="185.5">Fasteners.</text>
<text x="12.5" y="180.4">screws were bought from Allen</text>
<text x="12.2" y="195.7">Imperial - 1/4-20</text>
<text x="146.4" y="196.8">A</text>
<text x="12.3" y="200.7">Metric</text>
<text x="28.6" y="200.7">- M6</text>
<text x="158.9" y="203.9">1:1</text>
<text x="244.5" y="203.9">1/2</text>
</g>
<g font-size="3.5">
<text x="145" y="145.9">PROJECT</text>
<text x="145" y="161.6">TITLE</text>
<text x="78.4" y="191">APPROVED</text>
<text x="144.4" y="190.3">SIZE</text>
<text x="163.8" y="190.3">CODE</text>
<text x="186.1" y="190.3">DWG NO</text>
<text x="263.7" y="190.3">REV</text>
<text x="78.4" y="197.3">CHECKED</text>
<text x="78.4" y="203.7">DRAWN</text>
<text x="99.7" y="203.7">Josh (Dotdash32)</text>
<text x="132.6" y="203.7">7/2/17</text>
<text x="145.2" y="203.7">SCALE</text>
<text x="179.8" y="203.7">WEIGHT</text>
<text x="230.6" y="203.7">SHEET</text>
</g>
</svg>
